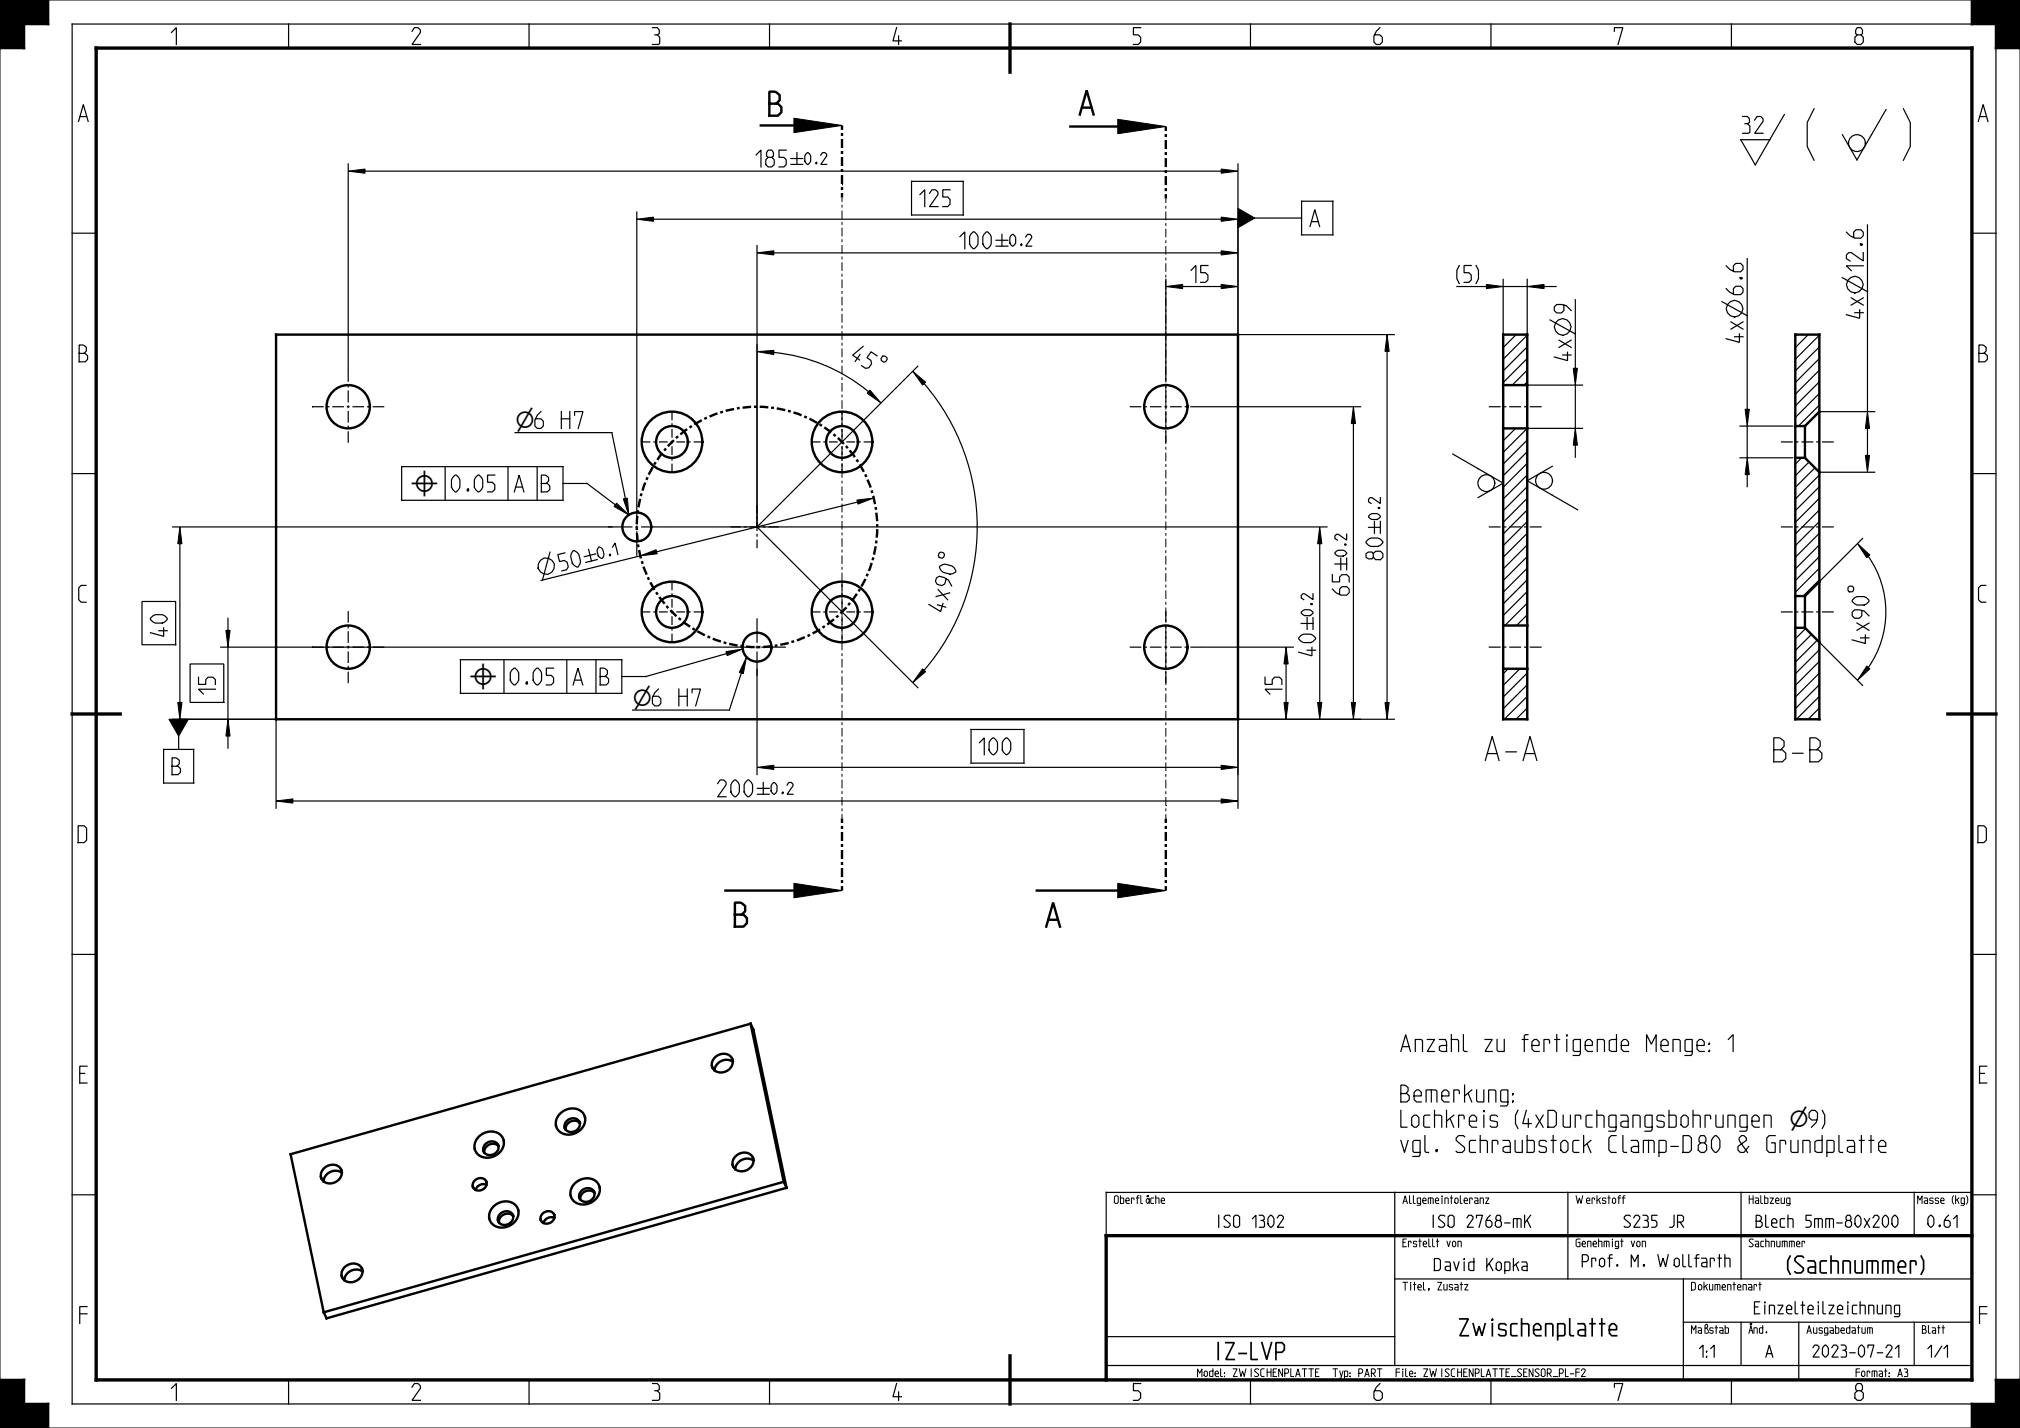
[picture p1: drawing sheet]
<svg xmlns="http://www.w3.org/2000/svg" width="420mm" height="297mm" viewBox="0 0 420 297" stroke-linecap="round" stroke-linejoin="round" font-family="sans-serif">
<g fill="#000">
<path d="M0 0h10v5h-5v5h-5zM410 0h10v10h-5v-5h-5zM165.1 24.6l10 1.5-10 1.5zM232.4 24.8l10 1.5-10 1.5zM257.4 43.3l3.5 2.1-3.5 2zM309 59.2l3.5 .4-3.5 .4zM317.5 59.6l3.5-.4v.8zM157.4 73.1l3.5-.2v.8zM189.8 77.2l2.7 2.3-.7 .6zM288.4 69.6l.4 3.5h-.8zM180.9 81.1l2.3 2.7-2.9-2zM327.5 89.1l.5 3.5h-.9z"/>
<path d="M327.1 76.6h.9l-.5 3.5zM362.8 85.1h.9l-.4 3.5zM363.3 95.2l.4 3.5h-.9zM388.3 85.6l.4 3.5h-.9zM387.8 94.7h.9l-.4 3.5zM129.6 103.8l.9-.2 .2 3.5zM128.2 104.6l2.5 2.5-3-1.8zM133.1 115.6l3.3-1.3 .2 .9zM178.2 104l3.5-.4-3.3 1.3zM150.9 135.5l3.5-.5-3.2 1.4zM155.2 136.6l-.6 3.5-.9-.3zM35.1 149.6h4.1l-2.1 3.5z"/>
<path d="M191.8 139.1l.7 .6-2.7 2.3zM288 146.1h.8l-.4 3.5zM57.4 166.6l3.5-.4v.8zM253.9 166.2l3.5 .4-3.5 .4zM165.1 183.7l10 1.5-10 1.5zM232.4 183.7l10 1.5-10 1.5zM0 287h5v5h5v5h-10zM415 287h5v10h-10v-5h5z"/>
</g>
<g fill="none" stroke="#000" stroke-width=".21">
<path d="M0 0h10v5h-5v5h-5zM0 10v277M10 0h400M410 0h10v10h-5v-5h-5zM420 10v277M165.1 24.6l10 1.5-10 1.5zM232.4 24.8l10 1.5-10 1.5zM175.1 41.1v.9M175.1 42.6v.6M175.1 43.8v1.8M175.1 46.2v.6M175.1 47.4v1.8"/>
<path d="M175.1 49.8v.6M175.1 51v1.7M175.1 53.3v.6M175.1 54.5v1.8M175.1 56.9v.6M175.1 58.1v1.8M242.4 41.3v.9M242.4 42.8v.6M242.4 44v1.8M242.4 46.4v.6M242.4 47.6v1.8M242.4 50v.6"/>
<path d="M242.4 51.2v1.8M242.4 53.5v.6M242.4 54.7v1.8M242.4 57.1v.6M242.4 58.3v1.8M257.4 43.3l3.5 2.1-3.5 2zM309 59.2l3.5 .4-3.5 .4zM317.5 59.6l3.5-.4v.8zM157.4 73.1l3.5-.2v.8zM175.1 60.5v.6M175.1 61.7v1.8M175.1 64.1v.6"/>
<path d="M175.1 65.3v1.8M175.1 67.7v.6M175.1 68.9v1.8M175.1 71.3v.6M175.1 72.5v1.8M175.1 74.9v.6M175.1 76.1v1.8M175.1 78.5v.6M175.1 79.7v1.7M189.8 77.2l2.7 2.3-.7 .6zM242.4 60.7v.6M242.4 61.9v1.8"/>
<path d="M242.4 64.3v.6M242.4 65.5v1.8M242.4 67.9v.6M242.4 69.1v1.8M242.4 71.5v.6M242.4 72.6v1.8M242.4 75v.6M242.4 76.2v1.8M242.4 78.6v.6M242.4 79.8v1.8M288.4 69.6l.4 3.5h-.8zM327.1 76.6h.9l-.5 3.5z"/>
<path d="M175.1 82v.6M175.1 83.2v1.8M175.1 85.6v.6M175.1 86.8v1.8M175.1 89.2v.6M175.1 90.4v1.8M175.1 92.8v.6M175.1 94v1.8M175.1 96.4v.6M175.1 97.6v1.8M175.1 100v.6M180.9 81.1l2.3 2.7-2.9-2z"/>
<path d="M242.4 82.2v.6M242.4 83.4v1.8M242.4 85.8v.6M242.4 87v1.8M242.4 89.4v.6M242.4 90.6v1.7M242.4 92.9v.6M242.4 94.1v1.8M242.4 96.5v.6M242.4 97.7v1.8M327.5 89.1l.5 3.5h-.9zM362.8 85.1h.9l-.4 3.5z"/>
<path d="M363.3 95.2l.4 3.5h-.9zM387.8 94.7h.9l-.4 3.5zM388.3 85.6l.4 3.5h-.9zM128.2 104.6l2.5 2.5-3-1.8zM129.6 103.8l.9-.2 .2 3.5zM133.1 115.6l3.3-1.3 .2 .9zM175.1 101.2v1.8M175.1 103.6v.6M175.1 104.8v1.8M175.1 107.2v.6M175.1 108.3v1.8M175.1 110.7v.6"/>
<path d="M175.1 111.9v1.8M175.1 114.3v.6M175.1 115.5v1.8M175.1 117.9v.6M175.1 119.1v1.8M178.2 104l3.5-.4-3.3 1.3zM242.4 100.1v.6M242.4 101.3v1.8M242.4 103.7v.6M242.4 104.9v1.8M242.4 107.3v.6M242.4 108.5v1.7"/>
<path d="M242.4 110.8v.6M242.4 112v1.8M242.4 114.4v.6M242.4 115.6v1.8M242.4 118v.6M242.4 119.2v1.8M150.9 135.5l3.5-.5-3.2 1.4zM155.2 136.6l-.6 3.5-.9-.3zM175.1 121.5v.6M175.1 122.7v1.8M175.1 125.1v.6M175.1 126.3v1.8"/>
<path d="M175.1 128.7v.6M175.1 129.9v1.8M175.1 132.3v.6M175.1 133.5v1.8M175.1 135.8v.6M175.1 137v1.8M175.1 139.4v.6M191.8 139.1l.7 .6-2.7 2.3zM242.4 121.6v.6M242.4 122.8v1.8M242.4 125.2v.6M242.4 126.4v1.8"/>
<path d="M242.4 128.7v.6M242.4 129.9v1.8M242.4 132.3v.6M242.4 133.5v1.8M242.4 135.9v.6M242.4 137.1v1.8M242.4 139.5v.6M35.1 149.6h4.1l-2.1 3.5zM175.1 140.6v1.8M175.1 143v.6M175.1 144.2v1.8M175.1 146.6v.6"/>
<path d="M175.1 147.8v1.8M175.1 150.2v.6M175.1 151.4v1.8M175.1 153.8v.6M175.1 155v1.8M175.1 157.4v.6M175.1 158.6v1.8M242.4 140.7v1.8M242.4 143.1v.6M242.4 144.3v1.8M242.4 146.7v.5M242.4 147.8v1.8"/>
<path d="M242.4 150.2v.6M242.4 151.4v1.8M242.4 153.8v.6M242.4 155v1.8M242.4 157.4v.6M242.4 158.6v1.8M288 146.1h.8l-.4 3.5zM57.4 166.6l3.5-.4v.8zM175.1 161v.6M175.1 162.2v1.7M175.1 164.5v.6M175.1 165.7v1.8"/>
<path d="M175.1 168.1v.6M175.1 169.3v.9M242.4 167.5h.1M242.4 161v.6M242.4 162.2v1.8M242.4 164.6v.6M242.4 165.7v1.8M242.4 168.1v.6M242.4 169.3v.9M253.9 166.2l3.5 .4-3.5 .4zM165.1 183.7l10 1.5-10 1.5zM232.4 183.7l10 1.5-10 1.5z"/>
<path d="M0 287h5v5h5v5h-10zM10 297h400M415 287h5v10h-10v-5h5z"/>
</g>
<g fill="none" stroke="#000" stroke-width=".5">
<path d="M0 0h10v5h-5v5h-5zM410 0h10v10h-5v-5h-5zM158.2 26.1h6.9M160 21.6h1.4l.7-.8v-1l-1.1-.7h-1v5h1.8l.7-.8v-1l-.7-.7h-.4M175.1 38.3h.1M175.1 26.1v.9M175.1 27.7v.6M175.1 28.9v1.9M175.1 31.4v.6M175.1 32.7v1.8M175.1 35.2v.6M175.1 36.4v1.9"/>
<path d="M175.1 38.9v.6M222.6 26.3h9.8M224.5 23.8l1.4-5 1.5 5M225 22.4h1.9M242.4 26.3v1M242.4 27.9v.6M242.4 29.1v1.9M242.4 31.6v.7M242.4 32.9v1.9M242.4 35.4v.6M242.4 36.6v1.9M242.4 39.1v.7"/>
<path d="M175.1 40.2v.9M242.4 40.4v.9M312.5 69.6h5v10.5h-5zM373.3 69.6h5v16l-3 3h-2zM312.5 89.1h5v41h-5zM373.3 95.2h2l3 3v22.8l-3 3h-2zM312.5 139.1h5v10.5h-5zM373.3 130.6h2l3 3v16h-5zM175.1 170.2v1M175.1 171.8v.6M175.1 173v1.9M175.1 175.5v.7"/>
<path d="M175.1 176.8v1.9M175.1 179.3v.6M242.4 170.2v1M242.4 171.8v.6M242.4 173v1.9M242.4 175.5v.7M242.4 176.8v1.9M242.4 179.3v.6M150.8 185.2h14.3M152.8 190.2h1.4l.7-.7v-1.1l-.7-.6-1.4-.1v5h1.8l.7-.7v-1.1l-.7-.7h-.4M175.1 180.5v1.9M175.1 183v.7"/>
<path d="M175.1 184.3v.9M215.6 185.2h16.8M217.5 192.7l1.5-5 1.4 5M218 191.3h1.9M242.4 180.5v1.9M242.4 183v.7M242.4 184.3v.9M0 287h5v5h5v5h-10zM415 287h5v10h-10v-5h5z"/>
</g>
<g fill="none" stroke="#000" stroke-width=".25">
<path d="M60 5v5M110 5v5M160 5v5M260 5v5M310 5v5M360 5v5M410 5h-395v287h395M415 10v277M371 23.8l-6 10.5-3.1-5.2M377.2 22.6l-1.4 2.9v5l1.4 2.8M392.1 22.8l-6 10.5-3-5.3M395.8 22.6l1.4 2.9v5l-1.4 2.8"/>
<path d="M15 48.5h5M257.4 45.4v24.1M260.9 45.4h9.7M270.6 41.9h6.5v7h-6.5zM312.5 58.1v11.4M312.5 59.6h5M317.5 58.1v11.4M321 59.6h2.5M363.3 53.8v31.3M383 57.7l5.3 3M388.3 46.8v38.8M410 48.5h5"/>
<path d="M157.4 71.6v37.9M160.9 73.3a36.5 36.5 0 0 1 19.7 8.2M183.5 74.1l.4-.1 .5 .3 .1 .5-.4 .4-.4 .1-.4-.3-.1-.4zM190.8 76.2l-33.4 33.4M192.2 79.8a45.8 45.8 0 0 1 0 59.6M257.5 69.6h32.4M288.4 73.1v73M312.8 69.6l-.3 .3M315.2 69.6l-2.7 2.7M317.5 69.7l-5 5M317.5 72.1l-5 5M317.5 74.6l-5 5"/>
<path d="M317.5 77l-3.1 3.1M317.5 79.4l-.6 .7M322.3 66.5l5.2 3M327.5 62.3v14.3M358 62.7l5.3 3M373.6 69.6l-.3 .3M376 69.6l-2.7 2.7M378.3 69.7l-5 5M378.3 72.1l-5 5M378.3 74.6l-5 5M378.3 77l-5 5M378.3 79.4l-5 5"/>
<path d="M15 98.5h5M83.5 97.1h33.6v7h-33.6zM105.6 97.1v7M107.1 90h20.1l2.8 13.7M111.7 97.1v7M302.1 94.4l10.4 6.1M312.5 80.2v8.8M312.7 89.1l-.2 .2M315.1 89.1l-2.6 2.6M317.5 89.1l-5 5M317.5 91.5l-5 5M317.5 93.9l-5 5"/>
<path d="M317.5 96.4l-5 5M317.5 98.8l-5 5M317.5 80.2v8.8M317.6 89.1h11.4M317.6 80.1h11.4M322.8 97l-5.3 3 10.5 6M327.5 80.1v9M327.5 92.6v2.5M361.8 95.2h10.9M361.8 88.6h10.9M363.3 88.6v6.6M363.3 98.7v2.5"/>
<path d="M374.6 95.2l-1.3 1.3M376.1 96.1l-2.8 2.8M377.4 97.3l-4.1 4.1M378.3 81.8l-5 5M378.3 84.3l-4.4 4.3M378.3 98.8l-5 5M378.3 98.2h11.5M378.3 85.6h11.5M388.3 89.1v5.6M410 98.5h5M114.4 114.8l-1.6 5.8M117.1 100.6h5l5.8 4.4"/>
<path d="M123.9 115.2l-2.4 .6M124.2 116.4l-2.4 .6M133.1 115.6l-20.6 5.1M157.4 109.6l33.4 33.4M178.3 104.4l-41.8 10.4M195.3 115l.3-.2 .6 .2 .2 .3-.2 .6-.3 .2-.6-.2-.2-.3zM284.6 109.7h2.4M285.8 108.4v2.5M287 108.4v2.5M312.5 100.5l-5.2 3M312.5 100.5v6M317.5 101.2l-5 5"/>
<path d="M317.5 103.6l-5 5M317.5 106.1l-5 5M317.5 108.5l-5 5M317.5 110.9l-5 5M317.5 113.3l-5 5M317.5 115.8l-5 5M317.5 118.2l-5 5M378.3 101.2l-5 5M378.3 103.6l-5 5M378.3 106.1l-5 5M378.3 108.5l-5 5M378.3 110.9l-5 5"/>
<path d="M378.3 113.3l-5 5M378.3 115.8l-5 5M378.3 118.2l-5 5M95.7 137.2h33.6v7h-33.6zM117.9 137.2v7M123.9 137.2v7M151.1 135.9l-16.8 4.8h-5M154.1 140l-2.5 7.7h-20.1M312.5 130.2v8.8M313.6 139.1l-1.1 1M316 139.1l-3.5 3.5M317.5 120.6l-5 5"/>
<path d="M317.5 123l-5 5M317.5 125.4l-4.6 4.7M317.5 127.9l-2.2 2.2M317.5 140l-5 5M317.5 130.2v8.8M375.4 130.7l-2.1 2.2M376.6 131.9l-3.3 3.4M377.9 133.1l-4.6 4.6M378.3 120.6l-3.4 3.4M378.3 135.1l-5 5M378.3 137.6l-5 5M378.3 140l-5 5"/>
<path d="M34 155.9h6.3v7h-6.3zM37.1 153.1v2.8M37.1 149.6h20.2M57.4 149.7v18.4M257.4 149.7v18.4M257.5 149.6h32.4M317.5 142.4l-5 5M317.5 144.8l-4.7 4.8M317.5 147.3l-2.3 2.3M378.3 142.4l-5 5M378.3 144.8l-4.8 4.8M378.3 147.3l-2.4 2.3"/>
<path d="M60.9 166.6h193M157.5 164h2.4M157.5 165.2h2.4M158.7 162.7v2.5M15 198.5h5M410 198.5h5M15 248.5h5M230 257h180M230 248h180v39h-180zM290 248v36M326 248v18M362 248v18"/>
<path d="M398 248v9M410 248.5h5M230 278h60M290 266h120M350 275h60M350 266v21M362 275v9M374 275v12M398 275v9M60 287v5M110 287v5M160 287v5"/>
<path d="M230 284h180M260 287v5M310 287v5M360 287v5"/>
<circle cx="386.1" cy="29.8" r="1.75"/>
<circle cx="385.7" cy="59.2" r="1.72"/>
<circle cx="324.9" cy="68" r="1.72"/>
<circle cx="360.7" cy="64.2" r="1.72"/>
<circle cx="321" cy="100" r="1.75"/>
<circle cx="113.5" cy="117.8" r="1.72"/>
<circle cx="309" cy="100.5" r="1.75"/>
</g>
<path d="M20 10h390v277h-390zM210 5v10M15 148.5h10M405 148.5h10M410 257h-180v30M210 282v10" fill="none" stroke="#000" stroke-width=".7"/>
<path d="M182.4 109.6a25 25 0 0 0-36.9-22 25 25 0 0 0-1.8 43 25 25 0 0 0 38.6-19l.1-2" fill="none" stroke="#000" stroke-width=".5" stroke-dasharray=".6 .6 1.8 .6" stroke-linecap="butt"/>
<!-- layer: 00_STD_ACHSEN -->
<g fill="none" stroke="#000" stroke-width=".25">
<path d="M151.9 109.6h2.1M154.6 109.6h.6M155.8 109.6h2.2M157.4 105v1.8M157.4 107.4v.6M157.4 108.6v1.8M157.4 111v.6M157.4 112.2v1.8M158.6 109.6h.6M159.8 109.6h2.1M309.5 109.6h2.5M312.6 109.6h.6"/>
<path d="M313.8 109.6h2.5M316.9 109.6h.6M318.1 109.6h2.4M370.3 109.6h2.5M373.4 109.6h.5M374.5 109.6h2.5M377.6 109.6h.6M378.8 109.6h2.5"/>
</g>
<!-- layer: 01_ACHSEN -->
<g fill="none" stroke="#000" stroke-width=".25">
<path d="M72.4 76.9v2.5M72.4 80v.6M242.4 77.1v2.4M64.9 84.6h.1M64.9 84.6h2.4M67.9 84.6h.6M69.1 84.6h2.4M72.1 84.6h.6M72.4 81.2v2.5M72.4 84.3v.6M72.4 85.5v2.4M72.4 88.5v.6"/>
<path d="M72.4 89.7v2.4M73.3 84.6h2.4M76.3 84.6h.6M77.5 84.6h2.4M133.4 91.9h1.8M135.8 91.9h.6M137 91.9h1.8M139.4 91.9h.6M139.7 85.6v1.8M139.7 88v.6M139.7 89.2v1.8M139.7 91.6v.6"/>
<path d="M139.7 92.8v1.8M139.7 95.2v.6M139.7 96.4v1.8M140.6 91.9h1.8M143 91.9h.6M144.2 91.9h1.8M168.8 91.9h1.8M171.2 91.9h.6M172.4 91.9h1.8M174.8 91.9h.6M175.1 85.6v1.8M175.1 88v.6"/>
<path d="M175.1 89.2v1.8M175.1 91.6v.6M175.1 92.8v1.8M175.1 95.2v.6M175.1 96.4v1.8M176 91.9h1.8M178.4 91.9h.6M179.6 91.9h1.8M234.9 84.6h2.4M237.9 84.6h.6M239.1 84.6h2.4M242.1 84.6h.6"/>
<path d="M242.4 80.1v.6M242.4 81.3v2.4M242.4 84.3v.6M242.4 85.5v2.4M242.4 88.5v.6M242.4 89.7v2.4M243.3 84.6h2.4M246.3 84.6h.6M247.5 84.6h2.4M309.5 84.6h2.5M312.6 84.6h.6M313.8 84.6h2.5"/>
<path d="M316.9 84.6h.6M318.1 84.6h2.4M370.3 91.9h2.5M373.4 91.9h.5M374.5 91.9h2.5M377.6 91.9h.6M378.8 91.9h2.5M126.4 109.6h5.1M132.1 109.6h.6M132.4 103.6v5.1M132.4 109.3v.6M132.4 110.5v5.1"/>
<path d="M133.3 109.6h5.1M64.9 134.6h.1M64.9 134.6h2.4M67.9 134.6h.6M69.1 134.6h2.4M72.1 134.6h.6M72.4 127.1v2.4M72.4 130.1v.6M72.4 131.3v2.4M72.4 134.3v.6M72.4 135.5v2.4M72.4 138.5v.6"/>
<path d="M72.4 139.7v2.4M73.3 134.6h2.4M76.3 134.6h.6M77.5 134.6h2.4M133.4 127.3h1.8M135.8 127.3h.6M137 127.3h1.8M139.4 127.3h.6M139.7 121v1.8M139.7 123.4v.6M139.7 124.6v1.8M139.7 127v.6"/>
<path d="M139.7 128.2v1.8M139.7 130.6v.6M139.7 131.8v1.8M140.6 127.3h1.8M143 127.3h.6M144.2 127.3h1.8M151.4 134.6h5.1M157.1 134.6h.6M157.4 128.6v5.1M157.4 134.3v.6M157.4 135.5v5.1M158.3 134.6h5.1"/>
<path d="M168.8 127.3h1.8M171.2 127.3h.6M172.4 127.3h1.8M174.8 127.3h.6M175.1 121v1.8M175.1 123.4v.6M175.1 124.6v1.8M175.1 127v.6M175.1 128.2v1.8M175.1 130.6v.6M175.1 131.8v1.8M176 127.3h1.8"/>
<path d="M178.4 127.3h.6M179.6 127.3h1.8M234.9 134.6h2.4M237.9 134.6h.6M239.1 134.6h2.4M242.1 134.6h.6M242.4 127.1v2.4M242.4 130.1v.6M242.4 131.3v2.4M242.4 134.3v.6M242.4 135.5v2.4M242.4 138.5v.6"/>
<path d="M242.4 139.7v2.4M243.3 134.6h2.4M246.3 134.6h.6M247.5 134.6h2.4M309.5 134.6h2.5M312.6 134.6h.6M313.8 134.6h2.5M316.9 134.6h.6M318.1 134.6h2.4M370.3 127.3h2.5M373.4 127.3h.5M374.5 127.3h2.5"/>
<path d="M377.6 127.3h.6M378.8 127.3h2.5"/>
</g>
<g fill="none" stroke="#000" stroke-width=".5">
<path d="M312.5 80.1v9M317.5 80.1v9M373.3 88.6v6.6M375.3 88.6v6.6M378.3 85.6v12.6M312.5 130.1v9M317.5 130.1v9M373.3 124v6.6M375.3 124v6.6M378.3 121v12.6M148.6 219.9l.6-.4 .8-.3h.8l.6 .2 .5 .3 .4 .6 .1 .7-.2 .6-.6 .8-.8 .5-.9 .2-1-.2-.6-.6-.3-.7 .1-.9zM99.6 236.4l.8-.6 1.1-.4h1l1 .2 .7 .6 .5 .9 .1 .9-.3 .9-.9 1-1.1 .7-1.3 .2-1.3-.3-.9-.8-.3-1 .1-1.2z"/>
<path d="M100.9 238l1-.6 1.1 .1 .6 .7-.1 1-.4 .6-.6 .3-.7 .1-.6-.1-.5-.4-.2-.6 .1-.6zM103.6 238.4h.1M103.6 238.4l-.8-.5-1.1 .2-.8 .7-.2 1M116.5 231.6l.9-.6 1-.4h1.1l.9 .2 .7 .6 .5 .9 .1 .9-.3 .9-.9 1-1.1 .7-1.3 .2-1.3-.3-.8-.8-.4-1 .1-1.2zM117.8 233.2l1-.6 1.1 .1 .6 .7-.1 1-.4 .6-.6 .3-.7 .1-.6-.1-.5-.4-.2-.6 .1-.6zM120.5 233.6h.1M120.5 233.6l-.8-.5-1.1 .2-.8 .7-.2 1M152.4 220.8l-1.1-.4-1.3 .3-1 .8-.4 1.1M67.3 243l.7-.5 .7-.2h.8l.6 .1 .5 .4 .4 .6 .1 .7-.2 .6-.6 .8-.8 .5-.9 .1-1-.2-.6-.5-.3-.8 .1-.8zM71.1 243.9l-1.1-.4-1.3 .2-1 .9-.4 1.1M98.7 245.5l.9-.4 1 .1 .5 .6v.9l-.4 .5-.6 .3-.6 .1-.6-.1-.4-.4-.2-.5 .1-.6zM101.2 246.4l-.7-.1-.7 .1-.6 .5-.3 .6"/>
<path d="M102.6 250.9l.9-.6 1-.4h1.1l.9 .3 .8 .5 .4 .9 .1 .9-.3 .9-.8 1.1-1.1 .6-1.4 .2-1.2-.3-.9-.7-.4-1.1 .2-1.2zM104 252.5l1-.5 1 .1 .7 .7-.1 .9-.5 .6-.6 .3-.6 .2-.7-.2-.5-.4-.2-.5 .1-.7zM106.7 252.9h.1M106.7 252.9l-.9-.5-1 .2-.9 .7-.1 1M112.8 252.4l.9-.5 1 .1 .5 .7v.9l-.4 .5-.6 .3-.6 .1-.6-.1-.4-.4-.2-.5 .1-.6zM115.3 253.3l-.7-.1-.7 .1-.6 .5-.3 .6M119.5 246.1l.9-.6 1-.4h1.1l.9 .3 .8 .5 .4 .9 .1 .9-.3 .9-.8 1.1-1.1 .6-1.4 .2-1.2-.3-.9-.7-.4-1.1 .2-1.2zM120.9 247.7l1-.5 1 .1 .7 .7-.1 .9-.5 .6-.5 .4-.7 .1-.7-.2-.5-.4-.2-.5 .1-.7zM123.6 248.1h.1M123.6 248.1l-.9-.5-1 .2-.8 .7-.2 1M152.9 240.5l.7-.5 .7-.2 .8-.1 .6 .2 .5 .4 .4 .6 .1 .7-.2 .6-.6 .8-.8 .4-.9 .2-1-.2-.6-.5-.3-.8 .1-.9zM156.7 241.4l-1.1-.4-1.3 .2-1 .9-.4 1.1"/>
<path d="M71.6 263.6l.6-.5 .8-.3h.8l.6 .2 .5 .4 .4 .6 .1 .6-.2 .7-.6 .7-.8 .5-.9 .2-.9-.2-.7-.6-.3-.7 .1-.9zM75.4 264.5l-1.1-.5-1.3 .3-1 .8-.4 1.2"/>
<circle cx="72.4" cy="84.6" r="4.5"/>
<circle cx="139.7" cy="91.9" r="6.3"/>
<circle cx="139.7" cy="91.9" r="3.3"/>
<circle cx="175.1" cy="91.9" r="6.3"/>
<circle cx="175.1" cy="91.9" r="3.3"/>
<circle cx="242.4" cy="84.6" r="4.5"/>
<circle cx="132.4" cy="109.6" r="3"/>
<circle cx="72.4" cy="134.6" r="4.5"/>
<circle cx="139.7" cy="127.3" r="6.3"/>
<circle cx="139.7" cy="127.3" r="3.3"/>
<circle cx="157.4" cy="134.6" r="3"/>
<circle cx="175.1" cy="127.3" r="6.3"/>
<circle cx="175.1" cy="127.3" r="3.3"/>
<circle cx="242.4" cy="134.6" r="4.5"/>
</g>
<!-- layer: 02_ALLE_KE -->
<path d="M57.4 69.6h200v80h-200zM156.1 212.9l-95.7 27.2 6.9 32.8M156.1 212.9l6.8 32.9M156.1 212.9l.6 1.3 6.8 32.8M162.9 245.8l-95.6 27.1M162.9 245.8l.6 1.2M163.5 247l-95.6 27.2-.6-1.3" fill="none" stroke="#000" stroke-width=".5"/>
<!-- layer: 04_ZCHNBEMASSUNG -->
<g fill="none" stroke="#000" stroke-width=".25">
<path d="M72.4 34.1v42.7M75.9 35.6h178M164.5 33h2.4M164.5 34.2h2.4M189.5 37.7h10.8v7h-10.8zM257.4 34.1v35.4M132.4 44.1v59.4M135.9 45.6h118M157.4 51.1v58.5M160.9 52.6h93M207.1 50h2.4M207.1 51.2h2.4"/>
<path d="M242.4 58.1v18.9M245.9 59.6h8M250 84.6h32.9M281.4 88.1v58M35.9 109.6h91.4M37.4 113.1v33M138.5 109.6h137.4M274.4 113.1v33M278.8 116.1v2.4M280 116.1v2.4M387.3 112l-9 8.9M388.5 115.7a20.1 20.1 0 0 1 0 23.1"/>
<path d="M29.5 125.1h7v9h-7zM39.5 138.1h7v8h-7zM45.9 134.6h105.4M47.4 128.6v2.5M47.4 134.6v15M157.4 139.2v21.9M250 134.6h18.9M267.4 138.1v8M270.6 129.7h2.4M271.8 128.4v2.5M273 128.4v2.5M378.3 133.6l9 9"/>
<path d="M384.2 122.2l.3-.3h.6l.3 .3v.6l-.3 .3h-.6l-.3-.3zM35.9 149.6h21.4M47.4 153.1v2.5M160.9 159.6h93M201.9 151.7h11v7h-11zM257.4 149.7v11.4M257.5 149.6h25.4"/>
</g>
<g fill="#000">
<path d="M72.4 35.6l3.5-.4v.8zM253.9 35.2l3.5 .4-3.5 .4zM132.4 45.6l3.5-.4v.8zM157.4 52.6l3.5-.4v.8zM242.4 59.6l3.5-.4v.8zM253.9 59.2l3.5 .4-3.5 .4zM253.9 52.2l3.5 .4-3.5 .4zM253.9 45.2l3.5 .4-3.5 .4zM281.4 84.6l.4 3.5h-.8zM37.4 109.6l.4 3.5h-.8zM274.4 109.6l.4 3.5h-.8zM386.2 113l2.6 2.4-.7 .6z"/>
<path d="M47 131.1h.8l-.4 3.5zM267.4 134.6l.4 3.5h-.8zM37 146.1h.8l-.4 3.5zM47.4 149.6l.4 3.5h-.8zM157.4 159.6l3.5-.4v.8zM253.9 159.2l3.5 .4-3.5 .4zM267 146.1h.8l-.4 3.5zM274 146.1h.8l-.4 3.5zM281 146.1h.8l-.4 3.5zM388.1 138.5l.7 .6-2.6 2.4z"/>
</g>
<g fill="none" stroke="#000" stroke-width=".21">
<path d="M72.4 35.6l3.5-.4v.8zM253.9 35.2l3.5 .4-3.5 .4zM132.4 45.6l3.5-.4v.8zM157.4 52.6l3.5-.4v.8zM242.4 59.6l3.5-.4v.8zM253.9 59.2l3.5 .4-3.5 .4zM253.9 52.2l3.5 .4-3.5 .4zM253.9 45.2l3.5 .4-3.5 .4zM281.4 84.6l.4 3.5h-.8zM37.4 109.6l.4 3.5h-.8zM274.4 109.6l.4 3.5h-.8zM386.2 113l2.6 2.4-.7 .6z"/>
<path d="M47 131.1h.8l-.4 3.5zM267.4 134.6l.4 3.5h-.8zM388.1 138.5l.7 .6-2.6 2.4zM37 146.1h.8l-.4 3.5zM47.4 149.6l.4 3.5h-.8zM157.4 159.6l3.5-.4v.8zM253.9 159.2l3.5 .4-3.5 .4zM267 146.1h.8l-.4 3.5zM274 146.1h.8l-.4 3.5zM281 146.1h.8l-.4 3.5z"/>
</g>
<g font-size="6.5">
<text x="309.3" y="158.2">A-A</text>
<text x="368.5" y="158.4">B-B</text>
</g>
<g font-size="4.8">
<text x="107.1" y="89.1">⌀6 H7</text>
<text x="107.1" y="89.1">⌀</text>
<text x="85.3" y="102.3">⌖</text>
<text x="97.5" y="142.5">⌖</text>
<text x="131.5" y="146.8">⌀6 H7</text>
<text x="131.5" y="146.8">⌀</text>
<text x="372" y="234.4">⌀9)</text>
<text x="372" y="234.4">⌀</text>
</g>
<g font-size="4.6">
<text x="35" y="9.3">1</text>
<text x="85" y="9.3">2</text>
<text x="135" y="9.3">3</text>
<text x="185" y="9.3">4</text>
<text x="235" y="9.3">5</text>
<text x="285" y="9.3">6</text>
<text x="335" y="9.3">7</text>
<text x="385" y="9.3">8</text>
<text x="16.1" y="25.3">A</text>
<text x="362.3" y="27.7">32</text>
<text x="411.1" y="25.3">A</text>
<text x="157.2" y="34.7">185</text>
<text x="191.3" y="43">125</text>
<text x="272.4" y="47.1">A</text>
<text x="199.6" y="51.7">100</text>
<text x="247.7" y="58.7">15</text>
<text x="302.9" y="58.7">(5)</text>
<text x="387.4" y="56.3" transform="rotate(-90 387.4 56.3)">12.6</text>
<text x="326.7" y="65.1" transform="rotate(-90 326.7 65.1)">9</text>
<text x="362.4" y="61.3" transform="rotate(-90 362.4 61.3)">6.6</text>
<text x="362.4" y="71.2" transform="rotate(-90 362.4 71.2)">4x</text>
<text x="387.4" y="66.2" transform="rotate(-90 387.4 66.2)">4x</text>
<text x="16.1" y="75.3">B</text>
<text x="176.9" y="74.5" transform="rotate(34 176.9 74.5)">45</text>
<text x="326.7" y="75" transform="rotate(-90 326.7 75)">4x</text>
<text x="411.1" y="75.3">B</text>
<text x="93.9" y="102.3">0.05</text>
<text x="106.9" y="102.3">A</text>
<text x="112.6" y="102.3">B</text>
<text x="116.8" y="118.7" transform="rotate(-14 116.8 118.7)">50</text>
<text x="287.5" y="116.4" transform="rotate(-90 287.5 116.4)">80</text>
<text x="16.1" y="125.3">C</text>
<text x="280.5" y="123.8" transform="rotate(-90 280.5 123.8)">65</text>
<text x="411.1" y="125.3">C</text>
<text x="34.8" y="132.3" transform="rotate(-90 34.8 132.3)">40</text>
<text x="273.5" y="136.4" transform="rotate(-90 273.5 136.4)">40</text>
<text x="388.6" y="133.8" transform="rotate(-90 388.6 133.8)">4x90</text>
<text x="106.1" y="142.5">0.05</text>
<text x="119.2" y="142.5">A</text>
<text x="124.8" y="142.5">B</text>
<text x="44.8" y="144.3" transform="rotate(-90 44.8 144.3)">15</text>
<text x="266.5" y="144.3" transform="rotate(-90 266.5 144.3)">15</text>
<text x="35.8" y="161.1">B</text>
<text x="203.7" y="157">100</text>
<text x="149.2" y="165.7">200</text>
<text x="16.1" y="175.3">D</text>
<text x="411.1" y="175.3">D</text>
<text x="290.6" y="218.7">Anzahl zu fertigende Menge: 1</text>
<text x="16.1" y="225.3">E</text>
<text x="411.1" y="225.3">E</text>
<text x="290.6" y="229.2">Bemerkung:</text>
<text x="290.6" y="234.4">Lochkreis (4xDurchgangsbohrungen</text>
<text x="290.6" y="239.7">vgl. Schraubstock Clamp-D80 &amp; Grundplatte</text>
<text x="369.6" y="264.8">(Sachnummer)</text>
<text x="16.1" y="275.2">F</text>
<text x="411.1" y="275.2">F</text>
<text x="300.9" y="277.8">Zwischenplatte</text>
<text x="251.8" y="282.8">IZ-LVP</text>
<text x="35" y="291.2">1</text>
<text x="85" y="291.2">2</text>
<text x="135" y="291.2">3</text>
<text x="185" y="291.2">4</text>
<text x="235" y="291.2">5</text>
<text x="285" y="291.2">6</text>
<text x="335" y="291.2">7</text>
<text x="385" y="291.2">8</text>
</g>
<text font-size="4.5" x="196.3" y="127.4" transform="rotate(-74 196.3 127.4)">4x90</text>
<g font-size="3.3">
<text x="252.2" y="255.3">ISO 1302</text>
<text x="297.3" y="255.3">ISO 2768-mK</text>
<text x="337.2" y="255.3">S235 JR</text>
<text x="364.4" y="255.3">Blech 5mm-80x200</text>
<text x="400.1" y="255.3">0.61</text>
<text x="328.5" y="263.5">Prof. M. Wollfarth</text>
<text x="297.3" y="264.3">David Kopka</text>
<text x="361.5" y="273.3">Einzelteilzeichnung</text>
<text x="352.1" y="282.3">1:1</text>
<text x="367" y="282.3">A</text>
<text x="376.2" y="282.3">2023-07-21</text>
<text x="400.4" y="282.3">1/1</text>
</g>
<g font-size="3.2">
<text x="167.3" y="34.2">0.2</text>
<text x="210" y="51.2">0.2</text>
<text x="287" y="108" transform="rotate(-90 287 108)">0.2</text>
<text x="124.6" y="116.3" transform="rotate(-14 124.6 116.3)">0.1</text>
<text x="280" y="115.7" transform="rotate(-90 280 115.7)">0.2</text>
<text x="273" y="128" transform="rotate(-90 273 128)">0.2</text>
<text x="160.3" y="165.2">0.2</text>
</g>
<g font-size="2.1">
<text x="231.4" y="250.3">Oberfläche</text>
<text x="291.4" y="250.3">Allgemeintoleranz</text>
<text x="327.4" y="250.3">Werkstoff</text>
<text x="363.4" y="250.3">Halbzeug</text>
<text x="397.8" y="250.3">Masse (kg)</text>
<text x="291.4" y="259.3">Erstellt von</text>
<text x="327.4" y="259.3">Genehmigt von</text>
<text x="363.4" y="259.3">Sachnummer</text>
<text x="291.4" y="268.3">Titel, Zusatz</text>
<text x="351.4" y="268.3">Dokumentenart</text>
<text x="351.4" y="277.3">Maßstab</text>
<text x="363.4" y="277.3">Änd.</text>
<text x="375.4" y="277.3">Ausgabedatum</text>
<text x="399.4" y="277.3">Blatt</text>
<text x="248.2" y="286.3">Model: ZWISCHENPLATTE</text>
<text x="276.7" y="286.3">Typ: PART</text>
<text x="289.4" y="286.3">File: ZWISCHENPLATTE_SENSOR_PL-F2</text>
<text x="385.1" y="286.3">Format: A3</text>
</g>
</svg>
